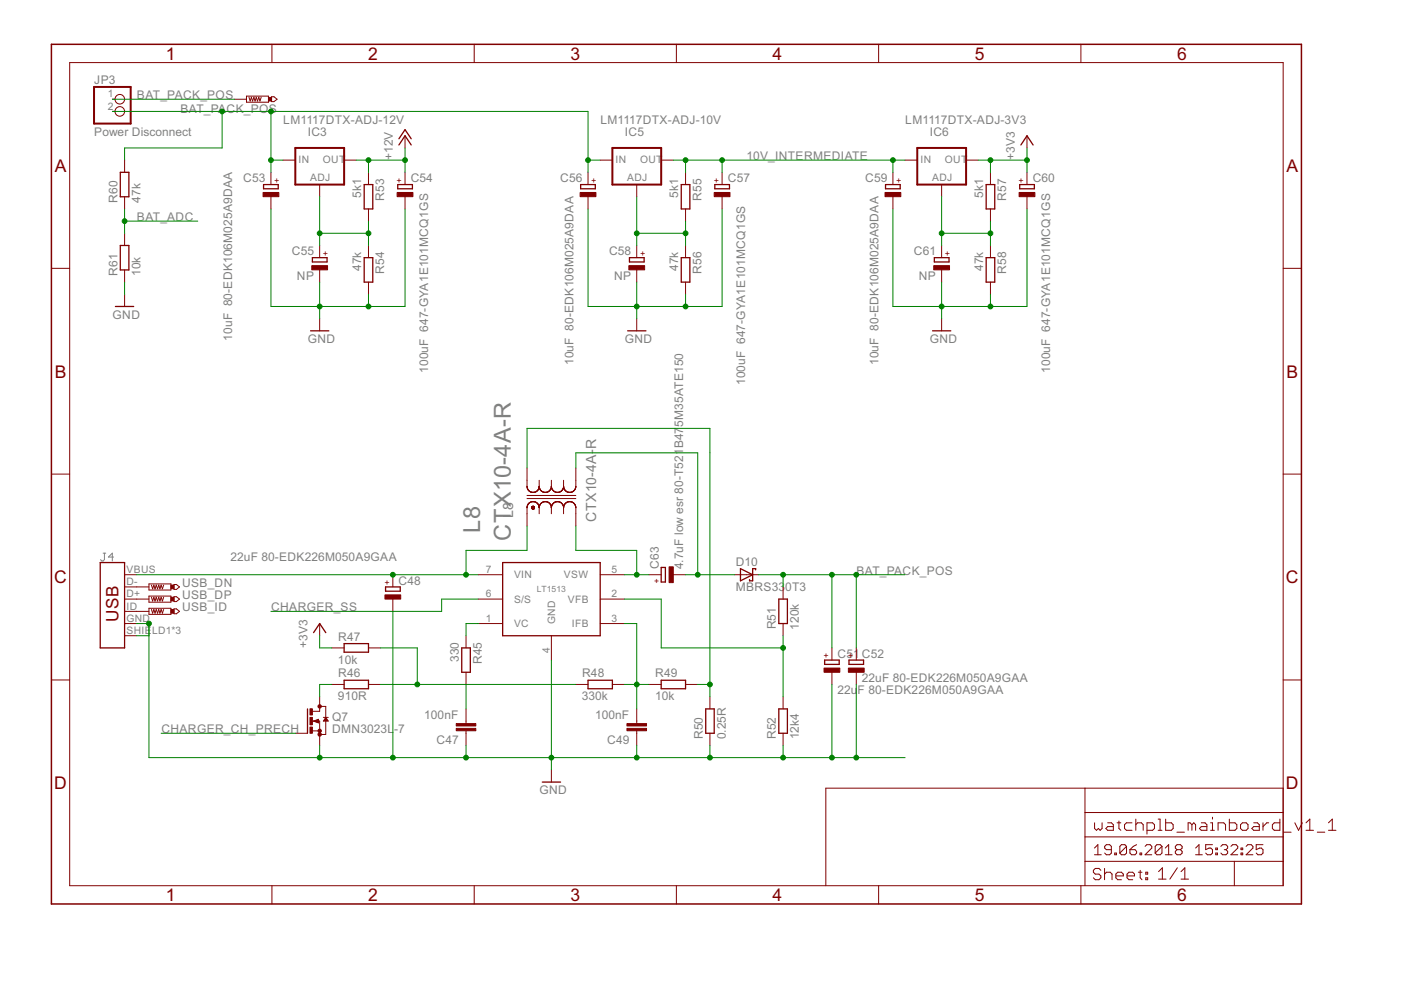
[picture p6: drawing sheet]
<svg xmlns="http://www.w3.org/2000/svg" width="297mm" height="210mm" viewBox="0 0 297 210" stroke-linecap="round" stroke-linejoin="round" font-family="sans-serif">
<path d="M21.9 117.3h.5M22.1 117.3v1.4l-.2 .2h-.3l-.3-.2M24.1 118.1h-1.1l.8-.8v1.6" fill="none" stroke="#808080" stroke-width=".21"/>
<path d="M19.9 18.4h7.8v7.8h-7.8zM62.6 31.4h10.4v7.7h-10.4zM129.8 31.4h10.4v7.7h-10.4zM194.5 31.4h10.3v7.7h-10.3z" fill="none" stroke="#800000" stroke-width=".42"/>
<g fill="none" stroke="#800000" stroke-width=".21">
<path d="M14.8 13.3h257.3v174.5h-257.3zM57.7 9.4v3.9M100.5 9.4v3.9M143.4 9.4v3.9M186.3 9.4v3.9M229.2 9.4v3.9M23.8 21h.6M23.8 23.6h.6M26.4 34v2.5M49.7 21h2.6M52.3 20.4h4.6v1.3h-4.6zM52.8 20.6l.2 .8 .3-.8 .3 .8 .2-.8 .3 .8 .2-.8 .3 .8 .3-.8 .2 .8 .3-.8"/>
<path d="M57.4 36.5v2.6M57.6 20.5h.5l.6 .5-.6 .5h-.5zM60 34h2.6M67.8 39.1v2.6M73 34h2.5M78.1 36.5v2.6M85.9 28.8v2.6M85.9 36.5v2.6M124.7 36.5v2.6M127.3 34h2.5M135 39.1v2.6M140.2 34h2.6"/>
<path d="M145.4 36.5v2.6M153.1 36.5v2.6M189.3 36.5v2.6M191.9 34h2.6M199.6 39.1v2.6M204.8 34h2.6M210 36.5v2.6M217.7 28.8v2.6M217.7 36.5v2.6M10.9 56.9h3.9M26.4 41.7v2.6M26.4 49.5v2.5"/>
<path d="M26.4 57.2v2.6M57.4 41.7v2.6M67.8 52v2.6M67.8 57.2v2.6M78.1 44.3v2.6M78.1 52v2.6M78.1 59.8v2.6M85.9 41.7v2.6M124.7 41.7v2.6M135 52v2.6M135 57.2v2.6M145.4 44.3v2.6"/>
<path d="M145.4 52v2.6M145.4 59.8v2.6M153.1 41.7v2.6M189.3 41.7v2.6M199.6 52v2.6M199.6 57.2v2.6M210 44.3v2.6M210 52v2.6M210 59.8v2.6M217.7 41.7v2.6M272.1 56.9h3.8M26.4 62.4v2.6"/>
<path d="M67.8 67.6v2.5M135 67.6v2.5M199.6 67.6v2.5M111.7 99.2v3.9a1.29 1.29 0 0 0 1.3 1.3 1.29 1.29 0 0 0 1.3-1.3M122.1 99.2v3.9a1.3 1.3 0 0 1-1.3 1.3 1.3 1.3 0 0 1-1.3-1.3M10.9 100.5h3.9M111.7 105.1h10.4M111.7 105.7h10.4M114.3 107.6a1.29 1.29 0 0 0-1.3-1.2 1.29 1.29 0 0 0-1.3 1.2v3.9M114.3 107.6a1.29 1.29 0 0 1 1.3-1.2 1.29 1.29 0 0 1 1.3 1.2M114.3 103.1a1.29 1.29 0 0 0 1.3 1.3 1.29 1.29 0 0 0 1.3-1.3M114.3 101.8v1.3"/>
<path d="M114.3 107.6v1.3M116.9 107.6a1.29 1.29 0 0 1 1.3-1.2 1.29 1.29 0 0 1 1.3 1.2M116.9 103.1a1.29 1.29 0 0 0 1.3 1.3 1.29 1.29 0 0 0 1.3-1.3M116.9 101.8v1.3M116.9 107.6v1.3M119.5 107.6a1.3 1.3 0 0 1 1.3-1.2 1.3 1.3 0 0 1 1.3 1.2v3.9M119.5 101.8v1.3M119.5 107.6v1.3M272.1 100.5h3.8M26.4 121.9h2.6M26.4 127h5.2M26.4 132.2h2.6"/>
<path d="M26.4 124.4h5.2M26.4 129.6h5.2M26.4 134.8h2.6M31.6 123.8h4.6v1.3h-4.6zM31.6 126.4h4.6v1.3h-4.6zM31.6 129h4.6v1.3h-4.6zM32.1 129.2l.3 .8 .2-.8 .3 .8 .2-.8 .3 .8 .3-.8 .2 .8 .3-.8 .2 .8 .3-.8M32.1 126.6l.3 .8 .2-.8 .3 .8 .2-.8 .3 .8 .3-.8 .2 .8 .3-.8 .2 .8 .3-.8M32.1 124.1l.3 .7 .2-.7 .3 .7 .2-.7 .3 .7 .3-.7 .2 .7 .3-.7 .2 .7 .3-.7M36.9 123.9h.5l.7 .5-.7 .6h-.5zM36.9 126.5h.5l.7 .5-.7 .6h-.5zM36.9 129.1h.5l.7 .5-.7 .5h-.5z"/>
<path d="M67.8 132.2v2.6M70.4 137.4h2.6M78.1 137.4h2.6M83.3 121.9v2.5M83.3 127v2.6M98.8 134.8v2.6M101.4 121.9h5.2M101.4 127h5.2M101.4 132.2h5.2M116.9 134.8v5.2M127.3 121.9h5.1M127.3 127h5.1"/>
<path d="M127.3 132.2h5.1M137.6 121.9h2.6M142.8 121.9h2.6M155.7 121.9h5.2M166 124.4v2.6M166 132.2v2.6M176.4 137.4v2.6M181.5 137.4v2.6M10.9 144.2h3.9M62.6 155.5h2.6M66.2 152.9h1.6v5.2M66.2 155h1.6"/>
<path d="M66.5 152.9l1-.4v.8zM67.8 147.7v3.1h-1.6M67.8 149.8h1.3v5.9h-1.3M68.6 152.1h1M69.1 152.1l.5 .8h-1zM70.4 145.1h2.6M78.1 145.1h2.6M98.8 142.5v2.6M98.8 150.3v3.1M98.8 155v3.1M122.1 145.1h2.6M129.8 145.1h2.6"/>
<path d="M135 150.3v3.1M135 155v3.1M137.6 145.1h2.6M145.4 145.1h2.5M150.5 147.7v2.6M150.5 155.5v2.6M166 147.7v2.6M166 155.5v2.6M176.4 142.5v2.6M181.5 142.5v2.6M272.1 144.2h3.8M116.9 163.2v2.6"/>
<path d="M230 167.1v20.7M230 177.4h42.1M230 172.3h42.1M232.1 179.8l.7-.7v2.1M232.1 174.5v1.2l.4 .3 .4-.3 .4 .3 .4-.3v-1.2M234.8 174.5h.8l.5 .4v1.1h-1.3l-.3-.3 .3-.4h1.3M236.8 174.5h.8M237.2 174.1v1.6l.4 .3M238.8 179.5v1.4l-.3 .3h-.7l-.4-.3M238.8 179.5l-.3-.4h-.7l-.4 .4v1.4M238.8 179.5l-1.4 1.4M240 174.5h-1.2l-.4 .4v.8l.4 .3h1.2"/>
<path d="M240.8 174.9l.4-.4h.8l.4 .4v1.1M240.8 173.7v2.3M241 179.1l-.7 .4-.7 .6M242.8 179.5l.3-.4h.7l.4 .4v.3l-1.4 1.4h1.4M243.2 176h1.2l.4-.3v-.8l-.4-.4h-1.2v2.3M245.6 176h.8M245.6 173.7h.4v2.3M246.4 179.5v1.4l-.4 .3h-.7l-.4-.3M246.4 179.5l-.4-.4h-.7l-.4 .4v1.4M246.4 179.5l-1.5 1.4M247.1 179.8l.7-.7v2.1M247.1 173.7v2.3h1.2l.4-.3v-.8l-.4-.4h-1.2"/>
<path d="M249.5 176.4h1.6M252.7 174.9l-.4-.4h-.4v1.5M252.7 174.9v1.1M252.7 174.9l.4-.4 .4 .4v1.1M253.5 179.8l.7-.7v2.1M254.7 174.5h.8l.4 .4v1.1h-1.2l-.4-.3 .4-.4h1.2M256.7 174.5h.4v1.5M256.7 176h.8M257.1 173.3v.4M257.1 179.1h-1.5v1l.7-.3h.4l.4 .3v.8l-.4 .3h-.7l-.4-.3M257.8 179.8h.3v.3h-.3zM258.3 176v-1.5h1.2l.3 .4v1.1"/>
<path d="M258.8 179.5l.4-.4h.7l.4 .4v.3l-.4 .3M260.6 173.7v2.3h1.2l.4-.3v-.8l-.4-.4h-1.2M261 179.5l.3-.4h.8l.3 .4v.3l-1.4 1.4h1.4M263.1 179.8h.4v.3h-.4zM263.4 174.5h.8l.4 .4v.8l-.4 .3h-.8l-.4-.3v-.8zM264.2 179.5l.4-.4h.7l.3 .4v.3l-1.4 1.4h1.4M265.8 174.5h.8l.4 .4v1.1h-1.2l-.4-.3 .4-.4h1.2M267.8 174.5v1.5M267.8 179.1h-1.5v1l.8-.3h.3l.4 .3v.8l-.4 .3h-.7l-.4-.3M269 174.5h-.4l-.8 .8M271.4 173.7v2.3h-1.2l-.4-.3v-.8l.4-.4h1.2M272.1 167.1h-97v20.7"/>
<path d="M272.1 176.4h1.6M274.5 174.5l.8 1.5 .8-1.5M276.9 176h1.6M276.9 174.5l.8-.8v2.3M279.3 176.4h1.6M281.7 176h1.6M281.7 174.5l.8-.8v2.3M57.7 187.8v3.9M100.5 187.8v3.9M143.4 187.8v3.9M186.3 187.8v3.9M229.2 187.8v3.9"/>
<path d="M230 182.6h42.1M232.1 181.2h1.4M233.4 184.5l-.4-.4h-.8l-.4 .4v.4l.4 .4h.8l.4 .4v.4l-.4 .4h-.8l-.4-.4M234.2 185.3l.4-.4h.8l.4 .4v1.2M234.2 184.1v2.4M235.6 180.1h-1l-.4-.3v-.3l.4-.4h.7l.3 .4v1.4l-.3 .3h-.7l-.4-.3M236.3 180.9h.4v.3h-.4zM236.6 185.7h1.6v-.4l-.4-.4h-.8l-.4 .4v.8l.4 .4h.8M239 185.7h1.5v-.4l-.3-.4h-.8l-.4 .4v.8l.4 .4h.8M239.6 180.1h1l.4 .4v.4l-.4 .3h-.7l-.3-.3zM241.3 184.9h.8M241.7 180.9h.4v.3h-.4z"/>
<path d="M241.7 184.5v1.6l.4 .4M242.9 184.9h.4v.4h-.4zM242.9 186.1h.4v.4h-.4zM245.6 184.8l.8-.8v2.4M245.6 186.4h1.6M247.1 181.2h1.4M249.6 180.1l-.4 .4v.4l.4 .3h.7l.3-.3v-.4l-.3-.4M249.6 180.1l-.4-.3v-.3l.4-.4h.7l.3 .4v.3l-.3 .3M249.6 180.1h.7M249.6 184l-1.6 2.4M250.4 186.4h1.6M250.4 184.8l.8-.8v2.4"/>
<path d="M253.5 181.2h1.4M257.8 180.9h.3v.3h-.3zM259.6 180.1h.3M259.9 180.1l.4 .4v.4l-.4 .3h-.7l-.4-.3M261.7 182.6v5.2M263.1 180.9h.4v.3h-.4z"/>
<circle cx="25.4" cy="23.6" r="1.02"/>
<circle cx="25.4" cy="21" r="1.02"/>
<circle cx="113" cy="107.6" r=".26"/>
</g>
<path d="M10.9 9.4h265v182.3h-265z" fill="none" stroke="#800000" stroke-width=".32"/>
<g fill="none" stroke="#800000" stroke-width=".28">
<path d="M25.5 36.5h1.8v5.2h-1.8zM55.9 39.1h3.1v.9h-3.1zM77.2 39.1h1.8v5.2h-1.8zM84.3 39.1h3.1v.9h-3.1zM84.6 30.7l1.3-1.9 1.3 1.9M84.6 29.4l1.3-1.9 1.3 1.9M123.1 39.1h3.1v.9h-3.1zM144.4 39.1h1.9v5.2h-1.9zM151.6 39.1h3.1v.9h-3.1zM187.7 39.1h3.2v.9h-3.2zM209.1 39.1h1.8v5.2h-1.8zM216.2 39.1h3.1v.9h-3.1z"/>
<path d="M216.5 30.7l1.2-1.9 1.3 1.9M25.5 52h1.8v5.2h-1.8zM66.2 54.6h3.1v.9h-3.1zM77.2 54.6h1.8v5.2h-1.8zM133.5 54.6h3.1v.9h-3.1zM144.4 54.6h1.9v5.2h-1.9zM198.1 54.6h3.1v.9h-3.1zM209.1 54.6h1.8v5.2h-1.8zM24.5 65h3.8M65.8 70.1h3.9M133.1 70.1h3.8M197.7 70.1h3.9"/>
<path d="M21.3 119.3h5.1v18.1h-5.1zM106.6 119.3h20.7v15.5h-20.7zM66.5 134.1l1.3-1.9 1.3 1.9M73 136.5h5.1v1.8h-5.1zM81.7 124.4h3.2v.9h-3.2zM97.9 137.4h1.8v5.1h-1.8zM140.2 120.3h.9v3.1h-.9zM157 120.6l2.6 1.3-2.6 1.2zM160.2 120.8v-.2h-.6v2.5h-.7v-.2M165.1 127h1.8v5.2h-1.8zM174.8 140h3.1v.9h-3.1zM180 140h3.1v.9h-3.1z"/>
<path d="M65.2 150.3v5.2M66.7 152.9l.7 .2v-.5l-.5 .3M69.1 152.4l.2 .4h-.5zM73 144.2h5.1v1.8h-5.1zM124.7 144.2h5.1v1.8h-5.1zM140.2 144.2h5.2v1.8h-5.2zM149.6 150.3h1.8v5.2h-1.8zM165.1 150.3h1.8v5.2h-1.8zM115 165.8h3.9"/>
</g>
<path d="M113 107.6v.2" fill="none" stroke="#800000" stroke-width=".53"/>
<g fill="#800000" stroke="#800000" stroke-width=".21">
<path d="M81.6 126.1h3.4v.9h-3.4z"/>
<path d="M65.7 150.3h.5v1.3h-.5z"/>
<path d="M65.7 154.2h.5v1.3h-.5z"/>
<path d="M65.7 152.1h.5v1.6h-.5z"/>
<path d="M96.7 153.4h4.2v.5h-4.2z"/>
<path d="M96.7 154.4h4.2v.5h-4.2z"/>
<path d="M132.9 153.4h4.2v.5h-4.2z"/>
<path d="M132.9 154.4h4.2v.5h-4.2z"/>
<path d="M174.7 141.6h3.4v.9h-3.4z"/>
<path d="M179.9 141.6h3.3v.9h-3.3z"/>
<path d="M55.8 40.8h3.3v.9h-3.3z"/>
<path d="M84.2 40.8h3.3v.9h-3.3z"/>
<path d="M66.1 56.3h3.3v.9h-3.3z"/>
<path d="M123 40.8h3.3v.9h-3.3z"/>
<path d="M151.4 40.8h3.4v.9h-3.4z"/>
<path d="M133.3 56.3h3.4v.9h-3.4z"/>
<path d="M187.6 40.8h3.4v.9h-3.4z"/>
<path d="M216.1 40.8h3.3v.9h-3.3z"/>
<path d="M198 56.3h3.3v.9h-3.3z"/>
<path d="M56.9 20.7h.7v.7h-.7z"/>
<path d="M36.2 129.2h.7v.8h-.7z"/>
<path d="M36.2 126.6h.7v.8h-.7z"/>
<path d="M36.2 124.1h.7v.7h-.7z"/>
<path d="M141.9 120.2h.8v3.3h-.8z"/>
</g>
<g fill="#800000" stroke="#800000" stroke-width=".21">
<circle cx="67.8" cy="155.7" r=".36"/>
<circle cx="67.8" cy="155" r=".36"/>
<circle cx="67.8" cy="149.8" r=".36"/>
</g>
<g fill="none" stroke="#008000" stroke-width=".21">
<path d="M23.8 23.6h100.9v12.9M23.8 21h25.9M47.1 23.6v7.8h-20.7v2.6M57.4 34h2.6M57.4 23.6v12.9M75.5 34h10.4M78.1 34v2.5M85.9 31.4v5.1M124.7 34h2.6M142.8 34h49.1M145.4 34v2.5M153.1 34v2.5"/>
<path d="M189.3 34v2.5M207.4 34h10.3M210 34v2.5M217.7 31.4v5.1M26.4 44.3v5.2M26.4 59.8v2.6M26.4 46.9h15.5M57.4 44.3v20.7h28.5v-20.7M67.8 41.7v10.3M67.8 59.8v7.8M67.8 49.5h10.3M78.1 46.9v5.1"/>
<path d="M124.7 44.3v20.7h28.4v-20.7M135 41.7v10.3M135 59.8v7.8M135 49.5h10.4M145.4 46.9v5.1M189.3 44.3v20.7h28.4v-20.7M199.6 41.7v10.3M199.6 59.8v7.8M199.6 49.5h10.4M210 46.9v5.1M78.1 62.4v2.6M145.4 62.4v2.6"/>
<path d="M210 62.4v2.6M111.7 99.2v-8.4h38.8v56.9M122.1 99.2v-3.2h25.8v25.9M111.7 111.5v5.2h-12.9v5.2M122.1 111.5v5.2h12.9v5.2M29 132.2h2.6v28.4h160.3M29 134.8h2.6M29 121.9h72.4M67.8 134.8v2.6h2.6M80.7 137.4h7.8v7.7M83.3 129.6v31M101.4 132.2h-2.6v2.6"/>
<path d="M101.4 127h-7.8v2.6h-36.2M116.9 140v23.2M132.4 127h7.8v10.4h25.8M132.4 132.2h2.6v18.1M132.4 121.9h5.2M145.4 121.9h10.3M160.9 121.9h31M166 121.9v2.5M166 134.8v12.9M176.4 121.9v15.5M181.5 121.9v15.5M34.2 155.5h28.4"/>
<path d="M67.8 158.1v2.5M70.4 145.1h-2.6v2.6M80.7 145.1h41.4M98.8 145.1v5.2M98.8 158.1v2.5M132.4 145.1h5.2M135 158.1v2.5M147.9 145.1h2.6M150.5 158.1v2.5M166 158.1v2.5M176.4 145.1v15.5M181.5 145.1v15.5"/>
</g>
<g fill="#008000" stroke="#008000" stroke-width=".21">
<circle cx="210" cy="34" r=".51"/>
<circle cx="217.7" cy="34" r=".51"/>
<circle cx="116.9" cy="160.6" r=".51"/>
<circle cx="98.8" cy="160.6" r=".51"/>
<circle cx="83.3" cy="160.6" r=".51"/>
<circle cx="135" cy="160.6" r=".51"/>
<circle cx="150.5" cy="160.6" r=".51"/>
<circle cx="166" cy="160.6" r=".51"/>
<circle cx="176.4" cy="160.6" r=".51"/>
<circle cx="181.5" cy="160.6" r=".51"/>
<circle cx="67.8" cy="160.6" r=".51"/>
<circle cx="31.6" cy="132.2" r=".51"/>
<circle cx="78.1" cy="65" r=".51"/>
<circle cx="67.8" cy="65" r=".51"/>
<circle cx="145.4" cy="65" r=".51"/>
<circle cx="135" cy="65" r=".51"/>
<circle cx="210" cy="65" r=".51"/>
<circle cx="199.6" cy="65" r=".51"/>
<circle cx="78.1" cy="34" r=".51"/>
<circle cx="85.9" cy="34" r=".51"/>
<circle cx="176.4" cy="121.9" r=".51"/>
<circle cx="166" cy="121.9" r=".51"/>
<circle cx="181.5" cy="121.9" r=".51"/>
<circle cx="135" cy="121.9" r=".51"/>
<circle cx="98.8" cy="121.9" r=".51"/>
<circle cx="83.3" cy="121.9" r=".51"/>
<circle cx="88.5" cy="145.1" r=".51"/>
<circle cx="135" cy="145.1" r=".51"/>
<circle cx="150.5" cy="145.1" r=".51"/>
<circle cx="166" cy="137.4" r=".51"/>
<circle cx="78.1" cy="49.5" r=".51"/>
<circle cx="67.8" cy="49.5" r=".51"/>
<circle cx="145.4" cy="49.5" r=".51"/>
<circle cx="135" cy="49.5" r=".51"/>
<circle cx="189.3" cy="34" r=".51"/>
<circle cx="145.4" cy="34" r=".51"/>
<circle cx="153.1" cy="34" r=".51"/>
<circle cx="210" cy="49.5" r=".51"/>
<circle cx="199.6" cy="49.5" r=".51"/>
<circle cx="57.4" cy="34" r=".51"/>
<circle cx="57.4" cy="23.6" r=".51"/>
<circle cx="124.7" cy="34" r=".51"/>
<circle cx="47.1" cy="23.6" r=".51"/>
<circle cx="26.4" cy="46.9" r=".51"/>
<circle cx="147.9" cy="121.9" r=".51"/>
</g>
<g font-size="5.6" fill="#808080">
<text x="101.8" y="113" transform="rotate(-90 101.8 113)">L8</text>
<text x="108.3" y="114.6" transform="rotate(-90 108.3 114.6)">CTX10-4A-R</text>
</g>
<g font-size="4.1" fill="#800000">
<text x="35.2" y="12.7">1</text>
<text x="78.1" y="12.7">2</text>
<text x="120.9" y="12.7">3</text>
<text x="163.8" y="12.7">4</text>
<text x="206.7" y="12.7">5</text>
<text x="249.6" y="12.7">6</text>
<text x="11.6" y="36.4">A</text>
<text x="272.7" y="36.4">A</text>
<text x="11.6" y="80">B</text>
<text x="272.7" y="80">B</text>
<text x="11.5" y="123.7">C</text>
<text x="272.6" y="123.7">C</text>
<text x="25.1" y="131.9" transform="rotate(-90 25.1 131.9)">USB</text>
<text x="11.5" y="167.3">D</text>
<text x="272.6" y="167.3">D</text>
<text x="35.2" y="191.1">1</text>
<text x="78.1" y="191.1">2</text>
<text x="120.9" y="191.1">3</text>
<text x="163.8" y="191.1">4</text>
<text x="206.7" y="191.1">5</text>
<text x="249.6" y="191.1">6</text>
</g>
<g font-size="3.3" fill="#808080">
<text x="126.4" y="95.3" transform="rotate(-90 126.4 95.3)">R</text>
<text x="108.8" y="109.9" transform="rotate(-90 108.8 109.9)">L8</text>
<text x="126.4" y="110.6" transform="rotate(-90 126.4 110.6)">CTX10-4A-</text>
</g>
<g font-size="2.8" fill="#808080">
<text x="20" y="17.8">JP3</text>
<text x="29" y="21">BAT_PACK_POS</text>
<text x="38.3" y="23.9">BAT_PACK_POS</text>
<text x="20" y="28.8">Power Disconnect</text>
<text x="60.1" y="26.2">LM1117DTX-ADJ-12V</text>
<text x="65.2" y="28.8">IC3</text>
<text x="127.3" y="26.2">LM1117DTX-ADJ-10V</text>
<text x="132.5" y="28.8">IC5</text>
<text x="191.9" y="26.2">LM1117DTX-ADJ-3V3</text>
<text x="197.1" y="28.8">IC6</text>
<text x="83.3" y="34" transform="rotate(-90 83.3 34)">+12V</text>
<text x="158.3" y="34">10V_INTERMEDIATE</text>
<text x="215.2" y="34" transform="rotate(-90 215.2 34)">+3V3</text>
<text x="51.6" y="38.6">C53</text>
<text x="76.6" y="41.9" transform="rotate(-90 76.6 41.9)">5k1</text>
<text x="87.1" y="38.6">C54</text>
<text x="118.8" y="38.6">C56</text>
<text x="143.8" y="41.9" transform="rotate(-90 143.8 41.9)">5k1</text>
<text x="154.3" y="38.6">C57</text>
<text x="183.4" y="38.6">C59</text>
<text x="208.5" y="41.9" transform="rotate(-90 208.5 41.9)">5k1</text>
<text x="219" y="38.6">C60</text>
<text x="24.9" y="43" transform="rotate(-90 24.9 43)">R60</text>
<text x="29" y="46.9">BAT_ADC</text>
<text x="29.8" y="43" transform="rotate(-90 29.8 43)">47k</text>
<text x="81.5" y="42.6" transform="rotate(-90 81.5 42.6)">R53</text>
<text x="148.7" y="42.6" transform="rotate(-90 148.7 42.6)">R55</text>
<text x="213.3" y="42.6" transform="rotate(-90 213.3 42.6)">R57</text>
<text x="24.9" y="58.5" transform="rotate(-90 24.9 58.5)">R61</text>
<text x="29.8" y="58.5" transform="rotate(-90 29.8 58.5)">10k</text>
<text x="61.9" y="54.1">C55</text>
<text x="63" y="59.3">NP</text>
<text x="76.6" y="57.5" transform="rotate(-90 76.6 57.5)">47k</text>
<text x="81.5" y="58.1" transform="rotate(-90 81.5 58.1)">R54</text>
<text x="129.1" y="54.1">C58</text>
<text x="130.2" y="59.3">NP</text>
<text x="143.8" y="57.5" transform="rotate(-90 143.8 57.5)">47k</text>
<text x="148.7" y="58.1" transform="rotate(-90 148.7 58.1)">R56</text>
<text x="193.8" y="54.1">C61</text>
<text x="194.8" y="59.3">NP</text>
<text x="208.5" y="57.5" transform="rotate(-90 208.5 57.5)">47k</text>
<text x="213.3" y="58.1" transform="rotate(-90 213.3 58.1)">R58</text>
<text x="23.9" y="67.6">GND</text>
<text x="49.2" y="72.2" transform="rotate(-90 49.2 72.2)">10uF 80-EDK106M025A9DAA</text>
<text x="65.2" y="72.7">GND</text>
<text x="121.6" y="77.4" transform="rotate(-90 121.6 77.4)">10uF 80-EDK106M025A9DAA</text>
<text x="132.5" y="72.7">GND</text>
<text x="186.2" y="77.4" transform="rotate(-90 186.2 77.4)">10uF 80-EDK106M025A9DAA</text>
<text x="197.1" y="72.7">GND</text>
<text x="90.8" y="79" transform="rotate(-90 90.8 79)">100uF 647-GYA1E101MCQ1GS</text>
<text x="158" y="81.6" transform="rotate(-90 158 81.6)">100uF 647-GYA1E101MCQ1GS</text>
<text x="222.6" y="79" transform="rotate(-90 222.6 79)">100uF 647-GYA1E101MCQ1GS</text>
<text x="144.9" y="90.5" transform="rotate(-90 144.9 90.5)">5M35ATE150</text>
<text x="48.9" y="119">22uF 80-EDK226M050A9GAA</text>
<text x="156" y="119.9">D10</text>
<text x="38.6" y="124.4">USB_DN</text>
<text x="84.5" y="124">C48</text>
<text x="139.7" y="120.7" transform="rotate(-90 139.7 120.7)">C63</text>
<text x="144.9" y="120.7" transform="rotate(-90 144.9 120.7)">4.7uF low esr 80-T521B47</text>
<text x="156" y="125.3">MBRS33</text>
<text x="166.5" y="125.3">0T3</text>
<text x="181.6" y="121.9">BAT_PACK_POS</text>
<text x="38.6" y="129.6">USB_ID</text>
<text x="38.6" y="127">USB_DP</text>
<text x="57.5" y="129.6">CHARGER_SS</text>
<text x="65.2" y="137.4" transform="rotate(-90 65.2 137.4)">+3V3</text>
<text x="71.7" y="135.8">R47</text>
<text x="164.5" y="133.4" transform="rotate(-90 164.5 133.4)">R51</text>
<text x="169.4" y="133.5" transform="rotate(-90 169.4 133.5)">120k</text>
<text x="71.7" y="140.7">10k</text>
<text x="71.7" y="143.6">R46</text>
<text x="97.3" y="140.3" transform="rotate(-90 97.3 140.3)">330</text>
<text x="102.2" y="140.8" transform="rotate(-90 102.2 140.8)">R45</text>
<text x="123.4" y="143.6">R48</text>
<text x="138.9" y="143.6">R49</text>
<text x="177.6" y="139.5">C51</text>
<text x="182.8" y="139.5">C52</text>
<text x="71.7" y="148.5">910R</text>
<text x="123.4" y="148.5">330k</text>
<text x="138.9" y="148.5">10k</text>
<text x="177.5" y="147.2">22u</text>
<text x="181.8" y="147.2">F 80-EDK226M050A9GAA</text>
<text x="182.7" y="144.6">22uF 80-EDK226M050A9GAA</text>
<text x="34.2" y="155.5">CHARGER_CH_PRECH</text>
<text x="70.4" y="155.5">DMN3023L</text>
<text x="70.4" y="152.9">Q7</text>
<text x="83.6" y="155.5">-7</text>
<text x="90" y="152.5">100nF</text>
<text x="126.2" y="152.5">100nF</text>
<text x="92.5" y="157.7">C47</text>
<text x="128.7" y="157.7">C49</text>
<text x="149" y="156.7" transform="rotate(-90 149 156.7)">R50</text>
<text x="153.9" y="156.8" transform="rotate(-90 153.9 156.8)">0.25R</text>
<text x="164.5" y="156.7" transform="rotate(-90 164.5 156.7)">R52</text>
<text x="169.4" y="156.8" transform="rotate(-90 169.4 156.8)">12k4</text>
<text x="114.4" y="168.4">GND</text>
</g>
<g font-size="2.4" fill="#808080">
<text x="22.8" y="20.7">1</text>
<text x="22.8" y="23.3">2</text>
<text x="63.3" y="34.6">IN</text>
<text x="68.5" y="34.6">OUT</text>
<text x="130.5" y="34.6">IN</text>
<text x="135.7" y="34.6">OUT</text>
<text x="195.2" y="34.6">IN</text>
<text x="200.3" y="34.6">OUT</text>
<text x="65.8" y="38.4">ADJ</text>
<text x="133" y="38.4">ADJ</text>
<text x="197.6" y="38.4">ADJ</text>
<text x="26.8" y="124.1">D-</text>
<text x="26.8" y="121.5">VBUS</text>
<text x="103" y="121.5">7</text>
<text x="109" y="122.6">VIN</text>
<text x="119.6" y="122.6">VSW</text>
<text x="129.6" y="121.5">5</text>
<text x="26.8" y="126.7">D+</text>
<text x="26.8" y="131.8">GND</text>
<text x="26.8" y="129.3">ID</text>
<text x="103" y="126.7">6</text>
<text x="103" y="131.8">1</text>
<text x="109" y="127.8">S/S</text>
<text x="120.4" y="127.8">VFB</text>
<text x="129.6" y="126.7">2</text>
<text x="129.6" y="131.8">3</text>
<text x="26.8" y="134.4">SHIE</text>
<text x="32.3" y="134.4">LD1*3</text>
<text x="109" y="133">VC</text>
<text x="117.7" y="132.4" transform="rotate(-90 117.7 132.4)">GND</text>
<text x="121.2" y="133">IFB</text>
<text x="116.5" y="138.4" transform="rotate(-90 116.5 138.4)">4</text>
</g>
<g font-size="2" fill="#800000">
<text x="59.3" y="38.7" transform="rotate(-90 59.3 38.7)">+</text>
<text x="85.3" y="38.7" transform="rotate(-90 85.3 38.7)">+</text>
<text x="126.6" y="38.7" transform="rotate(-90 126.6 38.7)">+</text>
<text x="152.5" y="38.7" transform="rotate(-90 152.5 38.7)">+</text>
<text x="191.2" y="38.7" transform="rotate(-90 191.2 38.7)">+</text>
<text x="217.2" y="38.7" transform="rotate(-90 217.2 38.7)">+</text>
<text x="69.7" y="54.2" transform="rotate(-90 69.7 54.2)">+</text>
<text x="136.9" y="54.2" transform="rotate(-90 136.9 54.2)">+</text>
<text x="201.5" y="54.2" transform="rotate(-90 201.5 54.2)">+</text>
<text x="82.7" y="124" transform="rotate(-90 82.7 124)">+</text>
<text x="138.7" y="123.7">+</text>
<text x="175.8" y="139.5" transform="rotate(-90 175.8 139.5)">+</text>
<text x="181" y="139.5" transform="rotate(-90 181 139.5)">+</text>
</g>
<text font-size="2" fill="#808080" x="113.8" y="125.5">LT1513</text>
</svg>
